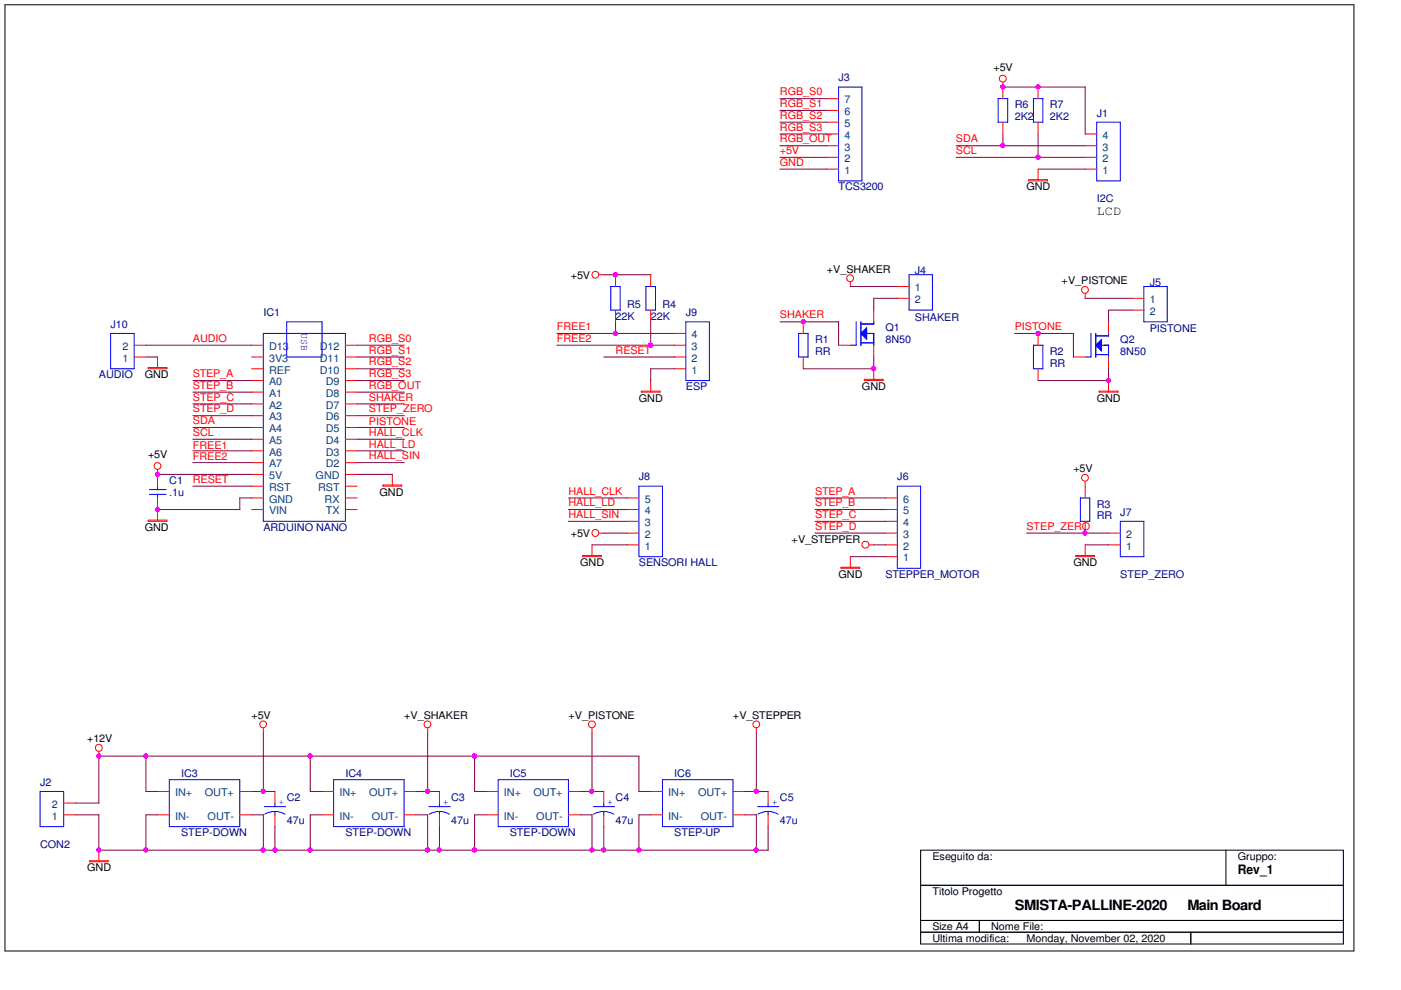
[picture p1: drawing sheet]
<svg xmlns="http://www.w3.org/2000/svg" width="297mm" height="210mm" viewBox="0 0 297 210" stroke-linecap="round" stroke-linejoin="round" font-family="sans-serif">
<path d="M1.1 1h286v200.6h-286zM195.2 180.3h89.6v19.9h-89.6zM195.2 187.7h89.6M195.2 195.2h89.6M195.2 197.7h89.6M207.6 195.2v2.5M252.5 197.7v2.5M259.9 180.3v7.4" fill="none" stroke="#000" stroke-width=".21"/>
<g fill="none" stroke="#f00" stroke-width=".21">
<path d="M212.6 17.4v1.1M175.3 35.9h2.5M175.3 33.4h2.5M175.3 30.9h2.5M175.3 28.4h2.5M175.3 25.9h2.5M175.3 23.4h2.5M175.3 20.9h2.5M218.1 38.1h4v.3h-4zM220.1 35.9v2.2M127 58.3h1.1M180.3 59.8v1"/>
<path d="M31.4 77.9h4v.3h-4zM33.4 75.7v2.3M53.3 78.2h2.5M53.3 75.7h2.5M53.3 73.2h2.5M73.2 78.2h2.5M73.2 75.7h2.5M73.2 73.2h2.5M185.2 78.2v2.3M220.1 70.7v2.5M220.1 78.2v2.5M230.1 62.2v1.1"/>
<path d="M33.4 99.6v3.5M53.3 83.1h2.5M53.3 80.7h2.5M53.3 98.1h2.5M53.3 95.6h2.5M53.3 93.1h2.5M53.3 90.6h2.5M53.3 88.1h2.5M53.3 85.6h2.5M73.2 83.1h2.5M73.2 80.7h2.5M73.2 98.1h2.5"/>
<path d="M73.2 95.6h2.5M73.2 93.1h2.5M73.2 90.6h2.5M73.2 88.1h2.5M73.2 85.6h2.5M136 82.9h4v.2h-4zM138 80.7v2.3M183.3 80.4h3.9v.3h-3.9zM233 82.9h4v.2h-4zM235 80.7v2.3M31.4 110.3h4v.2h-4zM33.4 105.6v4.7"/>
<path d="M53.3 103.1h2.5M53.3 108h2.5M53.3 105.6h2.5M53.3 100.6h2.5M73.2 103.1h2.5M73.2 108h2.5M73.2 105.6h2.5M73.2 100.6h2.5M81.2 102.8h4v.3h-4zM83.2 100.6v2.3M123.5 117.8h4v.2h-4zM125.5 115.5v2.3"/>
<path d="M127 113h1.1M180.3 118v2.3M184.3 115.5h1M228.1 117.8h4v.2h-4zM230.1 102.1v1M230.1 115.5v2.3M235 113h2.5M235 115.5h2.5M178.3 120.3h4v.2h-4zM21 159.3v1.1M55.8 154.3v1.1M90.7 154.3v1.1"/>
<path d="M125.5 154.3v1.1M160.4 154.3v1.1M33.4 172.8h2.5M33.4 167.8h2.5M50.8 172.8h2.5M50.8 167.8h2.5M93.2 167.8v2.5M93.2 172.8v2.5M19 182.5h3.9v.2h-3.9zM21 180.3v2.2"/>
<circle cx="212.6" cy="16.7" r=".74"/>
<circle cx="126.2" cy="58.2" r=".72"/>
<circle cx="180.2" cy="59" r=".73"/>
<circle cx="230" cy="61.5" r=".72"/>
<circle cx="33.4" cy="98.8" r=".72"/>
<circle cx="126.2" cy="113" r=".73"/>
<circle cx="183.5" cy="115.5" r=".74"/>
<circle cx="230" cy="101.3" r=".72"/>
<circle cx="20.9" cy="158.5" r=".73"/>
<circle cx="55.8" cy="153.6" r=".72"/>
<circle cx="90.6" cy="153.6" r=".72"/>
<circle cx="125.5" cy="153.6" r=".74"/>
<circle cx="160.4" cy="153.6" r=".72"/>
</g>
<g fill="none" stroke="#00f" stroke-width=".21">
<path d="M177.8 18.5h4.9v19.9h-4.9zM55.8 70.7h17.4v39.8h-17.4zM60.8 68.2h7.5v7.5h-7.5zM219.1 78.2h2M219.1 73.2v5M219.1 73.2h2M221.1 73.2v5M31.7 104.8h3.5M31.7 103.8h3.5M33.4 103.1v.7M33.4 104.8v.8M237.5 110.5h5v7.5h-5z"/>
<path d="M35.9 165.3h14.9v10h-14.9zM90.9 171h4.6M93.2 172l1.3 .3 .8 .3M93.2 172l-.9 .1-1.3 .5M93.2 170.3v.8M93.2 172v.8"/>
</g>
<path d="M182.5 70.7l1.3-1.2v2.5z" fill="#00f"/>
<g fill="none" stroke="#00f" stroke-width=".21">
<path d="M192.7 58.3h5v7.4h-5zM129.5 65.7h2M129.5 60.7h2v5.1M129.5 60.7v5M136.9 65.7h2.1M136.9 60.7v5M136.9 60.7h2.1M139 60.7v5.1M181.5 68.2l.1 5h-1.3M182.5 68.7h2.7M182.5 70.7l1.3-1.2v2.5zM182.5 68.2v5"/>
<path d="M182.5 72.7h2.8M183.8 70.7h1.5M185.2 68.2v.5M185.2 70.7v2.5M229 110.5h2.1M229.1 105.5v5M229.1 105.6h2M231.1 105.6v5M70.7 165.3h15v10h-15zM125.8 171h4.5M128 172l1.3 .3 .8 .3M128 172l-.9 .1-1.2 .5"/>
<path d="M128 170.3v.8M128 172v.8"/>
</g>
<g fill="none" stroke="#f00" stroke-width=".21">
<path d="M130.5 58.3v2.4M138 58.3v2.4M130.5 65.7v2.5M138 65.7v2.5M177.8 73.2h2.5M185.2 65.7v2.5M185.2 73.2v2.5M190.2 60.7h2.5M190.2 63.2h2.5M230.1 103.1v2.5M230.1 110.5v2.5M68.3 172.8h2.4"/>
<path d="M68.3 167.8h2.4M85.7 172.8h2.5M85.7 167.8h2.5M128 167.8v2.5M128 172.8v2.5"/>
</g>
<path d="M232.3 73.2l1.2-1.2v2.5z" fill="#00f"/>
<g fill="none" stroke="#00f" stroke-width=".21">
<path d="M211.6 20.9h2.1M211.6 20.9v5h2.1M213.7 20.9v5.1M219.1 25.9h2M219.1 20.9v5M219.1 20.9h2M221.1 20.9v5.1M232.5 25.9h5v12.5h-5zM23.4 70.7h5v7.5h-5zM145.4 68.2h5v12.5h-5zM169.3 75.7h2M169.3 70.7h2.1"/>
<path d="M169.3 70.7v5M171.3 70.7v5M230.1 75.7h1.2M231.3 70.7v5M232.3 71.2h2.7M232.3 73.2l1.2-1.2v2.5zM232.3 70.7v5M232.3 75.2h2.8M233.5 73.2h1.6M235 70.7v.5M235 73.2v2.5M242.5 60.7h5v7.5h-5z"/>
<path d="M135.5 103.1h5v14.9h-5zM190.2 103.1h5v17.4h-5zM8.5 167.8h5v7.5h-5zM56 171h4.6M58.3 172l1.3 .3 .8 .3M58.3 172l-.9 .1-1.3 .5M58.3 170.3v.8M58.3 172v.8M105.6 165.3h14.9v10h-14.9zM140.5 165.3h14.9v10h-14.9zM160.6 171h4.5M162.9 172l1.3 .3 .8 .3"/>
<path d="M162.9 172l-1 .1-1.2 .5M162.9 170.3v.8M162.9 172v.8"/>
</g>
<g fill="none" stroke="#f00" stroke-width=".21">
<path d="M212.6 18.5v2.4M220.1 18.5v2.4M212.6 25.9v2.5M220.1 25.9v2.5M230.1 35.9h2.4M230.1 33.4h2.4M230.1 30.9h2.4M230.1 28.4h2.4M28.4 75.7h2.5M28.4 73.2h2.5M143 75.7h2.4M143 73.2h2.4"/>
<path d="M143 78.2h2.4M143 70.7h2.4M170.3 68.2v2.5M170.3 75.7v2.5M227.6 75.7h2.5M235 68.2v2.5M235 75.7v2.5M240 63.2h2.5M240 65.7h2.5M133 115.5h2.5M133 113h2.5M133 110.5h2.5"/>
<path d="M133 108h2.5M133 105.6h2.5M187.7 115.5h2.5M187.7 113h2.5M187.7 110.5h2.5M187.7 108h2.5M187.7 105.6h2.5M187.7 118h2.5M13.5 172.8h2.5M13.5 170.3h2.5M58.3 167.8v2.5M58.3 172.8v2.5"/>
<path d="M103.1 172.8h2.5M103.1 167.8h2.5M120.5 172.8h2.5M120.5 167.8h2.5M138 172.8h2.5M138 167.8h2.5M155.4 172.8h2.5M155.4 167.8h2.5M162.9 167.8v2.5M162.9 172.8v2.5"/>
</g>
<g fill="none" stroke="#800040" stroke-width=".21">
<path d="M212.6 18.5h17.5v9.9M165.4 33.4h9.9M165.4 30.9h9.9M165.4 20.9h9.9M165.4 23.4h9.9M165.4 25.9h9.9M165.4 28.4h9.9M165.4 35.9h9.9M202.7 33.4h27.4M202.7 30.9h27.4M212.6 28.4v2.5M220.1 28.4v5"/>
<path d="M220.1 35.9h10M128 58.3h10M30.9 73.2h22.5M30.9 75.7h2.5M75.7 73.2h10M75.7 75.7h10M75.7 78.2h10M118.1 73.2h24.9M118.1 70.7h24.9M128 75.7h15M130.5 68.2v2.5M138 68.2v5"/>
<path d="M143 78.2h-5v2.5M165.4 68.2h12.4M170.3 78.2h15M177.8 68.2v5M180.3 60.7h10M185.2 75.7v2.5M190.3 63.2h-5.1v2.6M215.1 70.7h12.5v5M230.1 63.2h10M235 78.2v2.5M240.1 65.7h-5.1v2.6M40.9 90.6h12.5"/>
<path d="M40.9 93.1h12.5M40.9 80.7h12.5M40.9 83.1h12.5M40.9 85.6h12.5M40.9 88.1h12.5M40.9 95.6h12.5M40.9 98.1h12.5M75.7 90.6h10M75.7 93.1h10M75.7 80.7h10M75.7 83.1h10M75.7 85.6h10"/>
<path d="M75.7 88.1h10M75.7 95.6h10M75.7 98.1h10M220.1 80.7h15M33.4 100.6h20M33.4 108h17.5M40.9 103.1h12.5M53.4 105.6h-2.6v2.5M75.7 100.6h7.5M120.5 105.6h12.5M120.5 108h12.5M120.5 110.5h12.5"/>
<path d="M125.5 115.5h7.5M128 113h5M172.8 113h15M172.8 105.6h15M172.8 108h15M172.8 110.5h15M180.3 118h7.5M185.2 115.5h2.6M217.6 113h17.5M230.1 115.5h5M55.8 155.4v12.5M90.7 155.4v12.5"/>
<path d="M125.5 155.4v12.5M160.4 155.4v12.5M16 172.8h5M16 170.3h5M21 172.8v7.5M30.9 167.8h2.5M30.9 160.3v7.6M33.4 172.8h-2.5v7.5M53.3 172.8h2.6M53.3 167.8h5M55.8 172.8v7.5M58.3 175.3v5"/>
<path d="M65.8 160.3v7.6M65.8 167.8h2.5M68.3 172.8h-2.5v7.5M88.2 172.8h2.5v7.5M88.2 167.8h5M93.2 175.3v5M100.6 160.3v7.6M100.6 167.8h2.6M103.2 172.8h-2.6v7.5M123 172.8h2.6M123 167.8h5M125.5 172.8v7.5"/>
<path d="M128 175.3v5M135.5 167.9v-7.6h-114.5v10M135.5 167.8h2.5M138 172.8h-2.5v7.5M157.9 172.8h2.5M157.9 167.8h5M160.4 172.8v7.5M162.9 175.3v5M21 180.3h141.9"/>
</g>
<circle cx="212.6" cy="18.4" r=".48" fill="#f0f"/>
<circle cx="212.6" cy="18.4" r=".48" fill="none" stroke="#f0f" stroke-width=".21"/>
<circle cx="220.1" cy="18.4" r=".47" fill="#f0f"/>
<circle cx="220.1" cy="18.4" r=".47" fill="none" stroke="#f0f" stroke-width=".21"/>
<circle cx="212.6" cy="30.9" r=".48" fill="#f0f"/>
<circle cx="212.6" cy="30.9" r=".48" fill="none" stroke="#f0f" stroke-width=".21"/>
<circle cx="220.1" cy="33.4" r=".47" fill="#f0f"/>
<circle cx="220.1" cy="33.4" r=".47" fill="none" stroke="#f0f" stroke-width=".21"/>
<circle cx="33.4" cy="100.6" r=".48" fill="#f0f"/>
<circle cx="33.4" cy="100.6" r=".48" fill="none" stroke="#f0f" stroke-width=".21"/>
<circle cx="160.3" cy="180.2" r=".48" fill="#f0f"/>
<circle cx="160.3" cy="180.2" r=".48" fill="none" stroke="#f0f" stroke-width=".21"/>
<circle cx="128" cy="180.2" r=".48" fill="#f0f"/>
<circle cx="128" cy="180.2" r=".48" fill="none" stroke="#f0f" stroke-width=".21"/>
<circle cx="58.3" cy="180.2" r=".47" fill="#f0f"/>
<circle cx="58.3" cy="180.2" r=".47" fill="none" stroke="#f0f" stroke-width=".21"/>
<circle cx="20.9" cy="160.3" r=".48" fill="#f0f"/>
<circle cx="20.9" cy="160.3" r=".48" fill="none" stroke="#f0f" stroke-width=".21"/>
<circle cx="30.9" cy="160.3" r=".48" fill="#f0f"/>
<circle cx="30.9" cy="160.3" r=".48" fill="none" stroke="#f0f" stroke-width=".21"/>
<circle cx="100.6" cy="160.3" r=".49" fill="#f0f"/>
<circle cx="100.6" cy="160.3" r=".49" fill="none" stroke="#f0f" stroke-width=".21"/>
<circle cx="55.8" cy="167.8" r=".47" fill="#f0f"/>
<circle cx="55.8" cy="167.8" r=".47" fill="none" stroke="#f0f" stroke-width=".21"/>
<circle cx="90.7" cy="167.8" r=".48" fill="#f0f"/>
<circle cx="90.7" cy="167.8" r=".48" fill="none" stroke="#f0f" stroke-width=".21"/>
<circle cx="125.5" cy="167.8" r=".48" fill="#f0f"/>
<circle cx="125.5" cy="167.8" r=".48" fill="none" stroke="#f0f" stroke-width=".21"/>
<circle cx="160.3" cy="167.8" r=".48" fill="#f0f"/>
<circle cx="160.3" cy="167.8" r=".48" fill="none" stroke="#f0f" stroke-width=".21"/>
<circle cx="65.8" cy="160.3" r=".49" fill="#f0f"/>
<circle cx="65.8" cy="160.3" r=".49" fill="none" stroke="#f0f" stroke-width=".21"/>
<circle cx="93.1" cy="180.2" r=".47" fill="#f0f"/>
<circle cx="93.1" cy="180.2" r=".47" fill="none" stroke="#f0f" stroke-width=".21"/>
<circle cx="170.3" cy="68.2" r=".47" fill="#f0f"/>
<circle cx="170.3" cy="68.2" r=".47" fill="none" stroke="#f0f" stroke-width=".21"/>
<circle cx="185.2" cy="78.2" r=".49" fill="#f0f"/>
<circle cx="185.2" cy="78.2" r=".49" fill="none" stroke="#f0f" stroke-width=".21"/>
<circle cx="235" cy="80.6" r=".48" fill="#f0f"/>
<circle cx="235" cy="80.6" r=".48" fill="none" stroke="#f0f" stroke-width=".21"/>
<circle cx="220.1" cy="70.7" r=".47" fill="#f0f"/>
<circle cx="220.1" cy="70.7" r=".47" fill="none" stroke="#f0f" stroke-width=".21"/>
<circle cx="55.8" cy="180.2" r=".47" fill="#f0f"/>
<circle cx="55.8" cy="180.2" r=".47" fill="none" stroke="#f0f" stroke-width=".21"/>
<circle cx="125.5" cy="180.2" r=".48" fill="#f0f"/>
<circle cx="125.5" cy="180.2" r=".48" fill="none" stroke="#f0f" stroke-width=".21"/>
<circle cx="20.9" cy="180.2" r=".47" fill="#f0f"/>
<circle cx="20.9" cy="180.2" r=".47" fill="none" stroke="#f0f" stroke-width=".21"/>
<circle cx="30.9" cy="180.2" r=".47" fill="#f0f"/>
<circle cx="30.9" cy="180.2" r=".47" fill="none" stroke="#f0f" stroke-width=".21"/>
<circle cx="230" cy="113" r=".48" fill="#f0f"/>
<circle cx="230" cy="113" r=".48" fill="none" stroke="#f0f" stroke-width=".21"/>
<circle cx="135.4" cy="180.2" r=".48" fill="#f0f"/>
<circle cx="135.4" cy="180.2" r=".48" fill="none" stroke="#f0f" stroke-width=".21"/>
<circle cx="33.4" cy="108" r=".47" fill="#f0f"/>
<circle cx="33.4" cy="108" r=".47" fill="none" stroke="#f0f" stroke-width=".21"/>
<circle cx="90.7" cy="180.2" r=".48" fill="#f0f"/>
<circle cx="90.7" cy="180.2" r=".48" fill="none" stroke="#f0f" stroke-width=".21"/>
<circle cx="65.8" cy="180.2" r=".48" fill="#f0f"/>
<circle cx="65.8" cy="180.2" r=".48" fill="none" stroke="#f0f" stroke-width=".21"/>
<circle cx="100.6" cy="180.2" r=".48" fill="#f0f"/>
<circle cx="100.6" cy="180.2" r=".48" fill="none" stroke="#f0f" stroke-width=".21"/>
<circle cx="137.9" cy="73.2" r=".49" fill="#f0f"/>
<circle cx="137.9" cy="73.2" r=".49" fill="none" stroke="#f0f" stroke-width=".21"/>
<circle cx="130.5" cy="70.7" r=".47" fill="#f0f"/>
<circle cx="130.5" cy="70.7" r=".47" fill="none" stroke="#f0f" stroke-width=".21"/>
<circle cx="130.5" cy="58.2" r=".47" fill="#f0f"/>
<circle cx="130.5" cy="58.2" r=".47" fill="none" stroke="#f0f" stroke-width=".21"/>
<g font-size="3">
<text x="215.1" y="193">SMISTA-PALLINE-2020</text>
<text x="251.8" y="193">Main Board</text>
</g>
<g font-size="2.8">
<text x="232.5" y="45.6">LCD</text>
<text x="262.4" y="185.3">Rev_1</text>
</g>
<g font-size="2.2" fill="#000080">
<text x="177.8" y="17.2">J3</text>
<text x="215.1" y="22.9">R6</text>
<text x="222.6" y="22.9">R7</text>
<text x="215.1" y="25.4">2K2</text>
<text x="222.6" y="25.4">2K2</text>
<text x="232.5" y="24.7">J1</text>
<text x="177.8" y="40.4">TCS3200</text>
<text x="232.5" y="42.9">I2C</text>
<text x="194" y="58">J4</text>
<text x="133" y="65.3">R5</text>
<text x="140.5" y="65.3">R4</text>
<text x="243.8" y="60.5">J5</text>
<text x="23.4" y="69.5">J10</text>
<text x="55.8" y="67">IC1</text>
<text x="130.5" y="67.8">22K</text>
<text x="138" y="67.8">22K</text>
<text x="145.4" y="67">J9</text>
<text x="187.7" y="70.3">Q1</text>
<text x="194" y="68">SHAKER</text>
<text x="243.8" y="70.5">PISTONE</text>
<text x="172.8" y="72.7">R1</text>
<text x="172.8" y="75.2">RR</text>
<text x="187.7" y="72.7">8N50</text>
<text x="222.6" y="75.2">R2</text>
<text x="222.6" y="77.7">RR</text>
<text x="237.5" y="72.7">Q2</text>
<text x="237.5" y="75.2">8N50</text>
<text x="21" y="80.2">AUDIO</text>
<text x="145.4" y="82.7">ESP</text>
<text x="135.5" y="101.9">J8</text>
<text x="190.2" y="101.9">J6</text>
<text x="35.9" y="102.6">C1</text>
<text x="35.9" y="105.1">.1u</text>
<text x="232.5" y="107.6">R3</text>
<text x="55.8" y="112.6">ARDUINO NANO</text>
<text x="232.5" y="110.1">RR</text>
<text x="237.5" y="109.3">J7</text>
<text x="135.5" y="120.1">SENSORI HALL</text>
<text x="187.7" y="122.5">STEPPER_MOTOR</text>
<text x="237.5" y="122.5">STEP_ZERO</text>
<text x="8.5" y="166.6">J2</text>
<text x="38.4" y="164.8">IC3</text>
<text x="73.2" y="164.8">IC4</text>
<text x="108.1" y="164.8">IC5</text>
<text x="143" y="164.8">IC6</text>
<text x="60.8" y="169.8">C2</text>
<text x="95.6" y="169.8">C3</text>
<text x="130.5" y="169.8">C4</text>
<text x="165.4" y="169.8">C5</text>
<text x="8.5" y="179.8">CON2</text>
<text x="38.4" y="177.3">STEP-DOWN</text>
<text x="60.8" y="174.8">47u</text>
<text x="73.2" y="177.3">STEP-DOWN</text>
<text x="95.6" y="174.8">47u</text>
<text x="108.1" y="177.3">STEP-DOWN</text>
<text x="130.5" y="174.8">47u</text>
<text x="143" y="177.3">STEP-UP</text>
<text x="165.4" y="174.8">47u</text>
</g>
<g font-size="2.2">
<text x="210.6" y="15">+5V</text>
<text x="217.6" y="40.4">GND</text>
<text x="121" y="59.1">+5V</text>
<text x="175.3" y="57.8">+V_SHAKER</text>
<text x="225.1" y="60.3">+V_PISTONE</text>
<text x="30.7" y="80.2">GND</text>
<text x="182.7" y="82.7">GND</text>
<text x="135.5" y="85.2">GND</text>
<text x="232.5" y="85.2">GND</text>
<text x="31.4" y="97.2">+5V</text>
<text x="227.6" y="100.1">+5V</text>
<text x="80.5" y="105.1">GND</text>
<text x="30.7" y="112.6">GND</text>
<text x="121" y="113.8">+5V</text>
<text x="167.8" y="115.1">+V_STEPPER</text>
<text x="123" y="120.1">GND</text>
<text x="177.8" y="122.5">GND</text>
<text x="227.6" y="120.1">GND</text>
<text x="53.3" y="152.4">+5V</text>
<text x="85.7" y="152.4">+V_SHAKER</text>
<text x="120.5" y="152.4">+V_PISTONE</text>
<text x="155.4" y="152.4">+V_STEPPER</text>
<text x="18.5" y="157.4">+12V</text>
<text x="18.5" y="184.7">GND</text>
<text x="197.7" y="182.3">Eseguito da:</text>
<text x="262.4" y="182.3">Gruppo:</text>
<text x="197.7" y="189.7">Titolo Progetto</text>
<text x="197.7" y="197.2">Size A4</text>
<text x="210.1" y="197.2">Nome File:</text>
<text x="197.7" y="199.7">Ultima modifica:</text>
<text x="217.6" y="199.7">Monday, November 02, 2020</text>
</g>
<g font-size="2.2" fill="#f00">
<text x="165.4" y="20.2">RGB_S0</text>
<text x="165.4" y="22.7">RGB_S1</text>
<text x="165.4" y="25.2">RGB_S2</text>
<text x="165.4" y="27.7">RGB_S3</text>
<text x="165.4" y="30.2">RGB_OUT</text>
<text x="165.4" y="32.7">+5V</text>
<text x="165.4" y="35.2">GND</text>
<text x="202.7" y="32.7">SCL</text>
<text x="202.7" y="30.2">SDA</text>
<text x="118.1" y="70">FREE1</text>
<text x="165.4" y="67.5">SHAKER</text>
<text x="215.1" y="70">PISTONE</text>
<text x="40.9" y="72.5">AUDIO</text>
<text x="78.2" y="72.5">RGB_S0</text>
<text x="78.2" y="75">RGB_S1</text>
<text x="78.2" y="77.5">RGB_S2</text>
<text x="118.1" y="72.5">FREE2</text>
<text x="130.5" y="75">RESET</text>
<text x="40.9" y="80">STEP_A</text>
<text x="40.9" y="82.5">STEP_B</text>
<text x="78.2" y="80">RGB_S3</text>
<text x="78.2" y="82.5">RGB_OUT</text>
<text x="40.9" y="89.9">SDA</text>
<text x="40.9" y="85">STEP_C</text>
<text x="40.9" y="87.4">STEP_D</text>
<text x="78.2" y="85">SHAKER</text>
<text x="78.2" y="87.4">STEP_ZERO</text>
<text x="40.9" y="92.4">SCL</text>
<text x="40.9" y="95.2">FREE1</text>
<text x="78.2" y="90.2">PISTONE</text>
<text x="78.2" y="92.4">HALL_CLK</text>
<text x="78.2" y="94.9">HALL_LD</text>
<text x="40.9" y="97.6">FREE2</text>
<text x="78.2" y="97.4">HALL_SIN</text>
<text x="40.9" y="102.4">RESET</text>
<text x="120.5" y="104.9">HALL_CLK</text>
<text x="120.5" y="107.4">HALL_LD</text>
<text x="172.8" y="107.4">STEP_B</text>
<text x="172.8" y="104.9">STEP_A</text>
<text x="120.5" y="109.9">HALL_SIN</text>
<text x="172.8" y="112.3">STEP_D</text>
<text x="172.8" y="109.9">STEP_C</text>
<text x="217.6" y="112.3">STEP_ZERO</text>
</g>
<g font-size="2.2" fill="#004080">
<text x="179" y="21.9">7</text>
<text x="179" y="29.4">4</text>
<text x="179" y="26.9">5</text>
<text x="179" y="24.4">6</text>
<text x="233.8" y="29.4">4</text>
<text x="179" y="34.4">2</text>
<text x="179" y="31.9">3</text>
<text x="233.8" y="34.4">2</text>
<text x="233.8" y="31.9">3</text>
<text x="179" y="36.9">1</text>
<text x="233.8" y="36.9">1</text>
<text x="194" y="61.8">1</text>
<text x="194" y="64.3">2</text>
<text x="243.8" y="64.3">1</text>
<text x="146.6" y="71.7">4</text>
<text x="243.8" y="66.8">2</text>
<text x="25.9" y="76.7">1</text>
<text x="25.9" y="74.2">2</text>
<text x="57.1" y="74.2">D13</text>
<text x="57.1" y="76.7">3V3</text>
<text x="67.8" y="76.7">D11</text>
<text x="67.8" y="74.2">D12</text>
<text x="146.6" y="76.7">2</text>
<text x="146.6" y="74.2">3</text>
<text x="57.1" y="79.2">REF</text>
<text x="57.1" y="81.7">A0</text>
<text x="67.8" y="79.2">D10</text>
<text x="69.1" y="81.7">D9</text>
<text x="146.6" y="79.2">1</text>
<text x="57.1" y="84.2">A1</text>
<text x="57.1" y="86.7">A2</text>
<text x="57.1" y="89.2">A3</text>
<text x="69.1" y="89.2">D6</text>
<text x="69.1" y="86.7">D7</text>
<text x="69.1" y="84.2">D8</text>
<text x="57.1" y="91.7">A4</text>
<text x="57.1" y="94.1">A5</text>
<text x="69.1" y="94.1">D4</text>
<text x="69.1" y="91.7">D5</text>
<text x="57.1" y="96.6">A6</text>
<text x="57.1" y="99.1">A7</text>
<text x="57.1" y="101.6">5V</text>
<text x="66.9" y="101.6">GND</text>
<text x="69.1" y="99.1">D2</text>
<text x="69.1" y="96.6">D3</text>
<text x="57.1" y="104.1">RST</text>
<text x="57.1" y="106.6">GND</text>
<text x="67.4" y="104.1">RST</text>
<text x="68.8" y="106.6">RX</text>
<text x="136.7" y="106.6">5</text>
<text x="191.5" y="106.6">6</text>
<text x="57.1" y="109.1">VIN</text>
<text x="69.1" y="109.1">TX</text>
<text x="136.7" y="111.5">3</text>
<text x="136.7" y="109.1">4</text>
<text x="191.5" y="111.5">4</text>
<text x="191.5" y="109.1">5</text>
<text x="136.7" y="116.5">1</text>
<text x="136.7" y="114">2</text>
<text x="191.5" y="119">1</text>
<text x="191.5" y="116.5">2</text>
<text x="191.5" y="114">3</text>
<text x="238.8" y="116.5">1</text>
<text x="238.8" y="114">2</text>
<text x="11" y="173.8">1</text>
<text x="11" y="171.3">2</text>
<text x="37.1" y="173.8">IN-</text>
<text x="37.1" y="168.8">IN+</text>
<text x="43.4" y="168.8">OUT+</text>
<text x="44" y="173.8">OUT-</text>
<text x="72" y="173.8">IN-</text>
<text x="72" y="168.8">IN+</text>
<text x="78.3" y="168.8">OUT+</text>
<text x="78.9" y="173.8">OUT-</text>
<text x="106.8" y="173.8">IN-</text>
<text x="106.8" y="168.8">IN+</text>
<text x="113.1" y="168.8">OUT+</text>
<text x="113.7" y="173.8">OUT-</text>
<text x="141.7" y="173.8">IN-</text>
<text x="141.7" y="168.8">IN+</text>
<text x="148" y="168.8">OUT+</text>
<text x="148.6" y="173.8">OUT-</text>
</g>
<g font-size="2.2" fill="#00f">
<text x="63.9" y="70.7" transform="rotate(90 63.9 70.7)">USB</text>
<text x="59.1" y="170.6">+</text>
<text x="93.9" y="170.6">+</text>
<text x="128.7" y="170.6">+</text>
<text x="163.6" y="170.6">+</text>
</g>
</svg>
